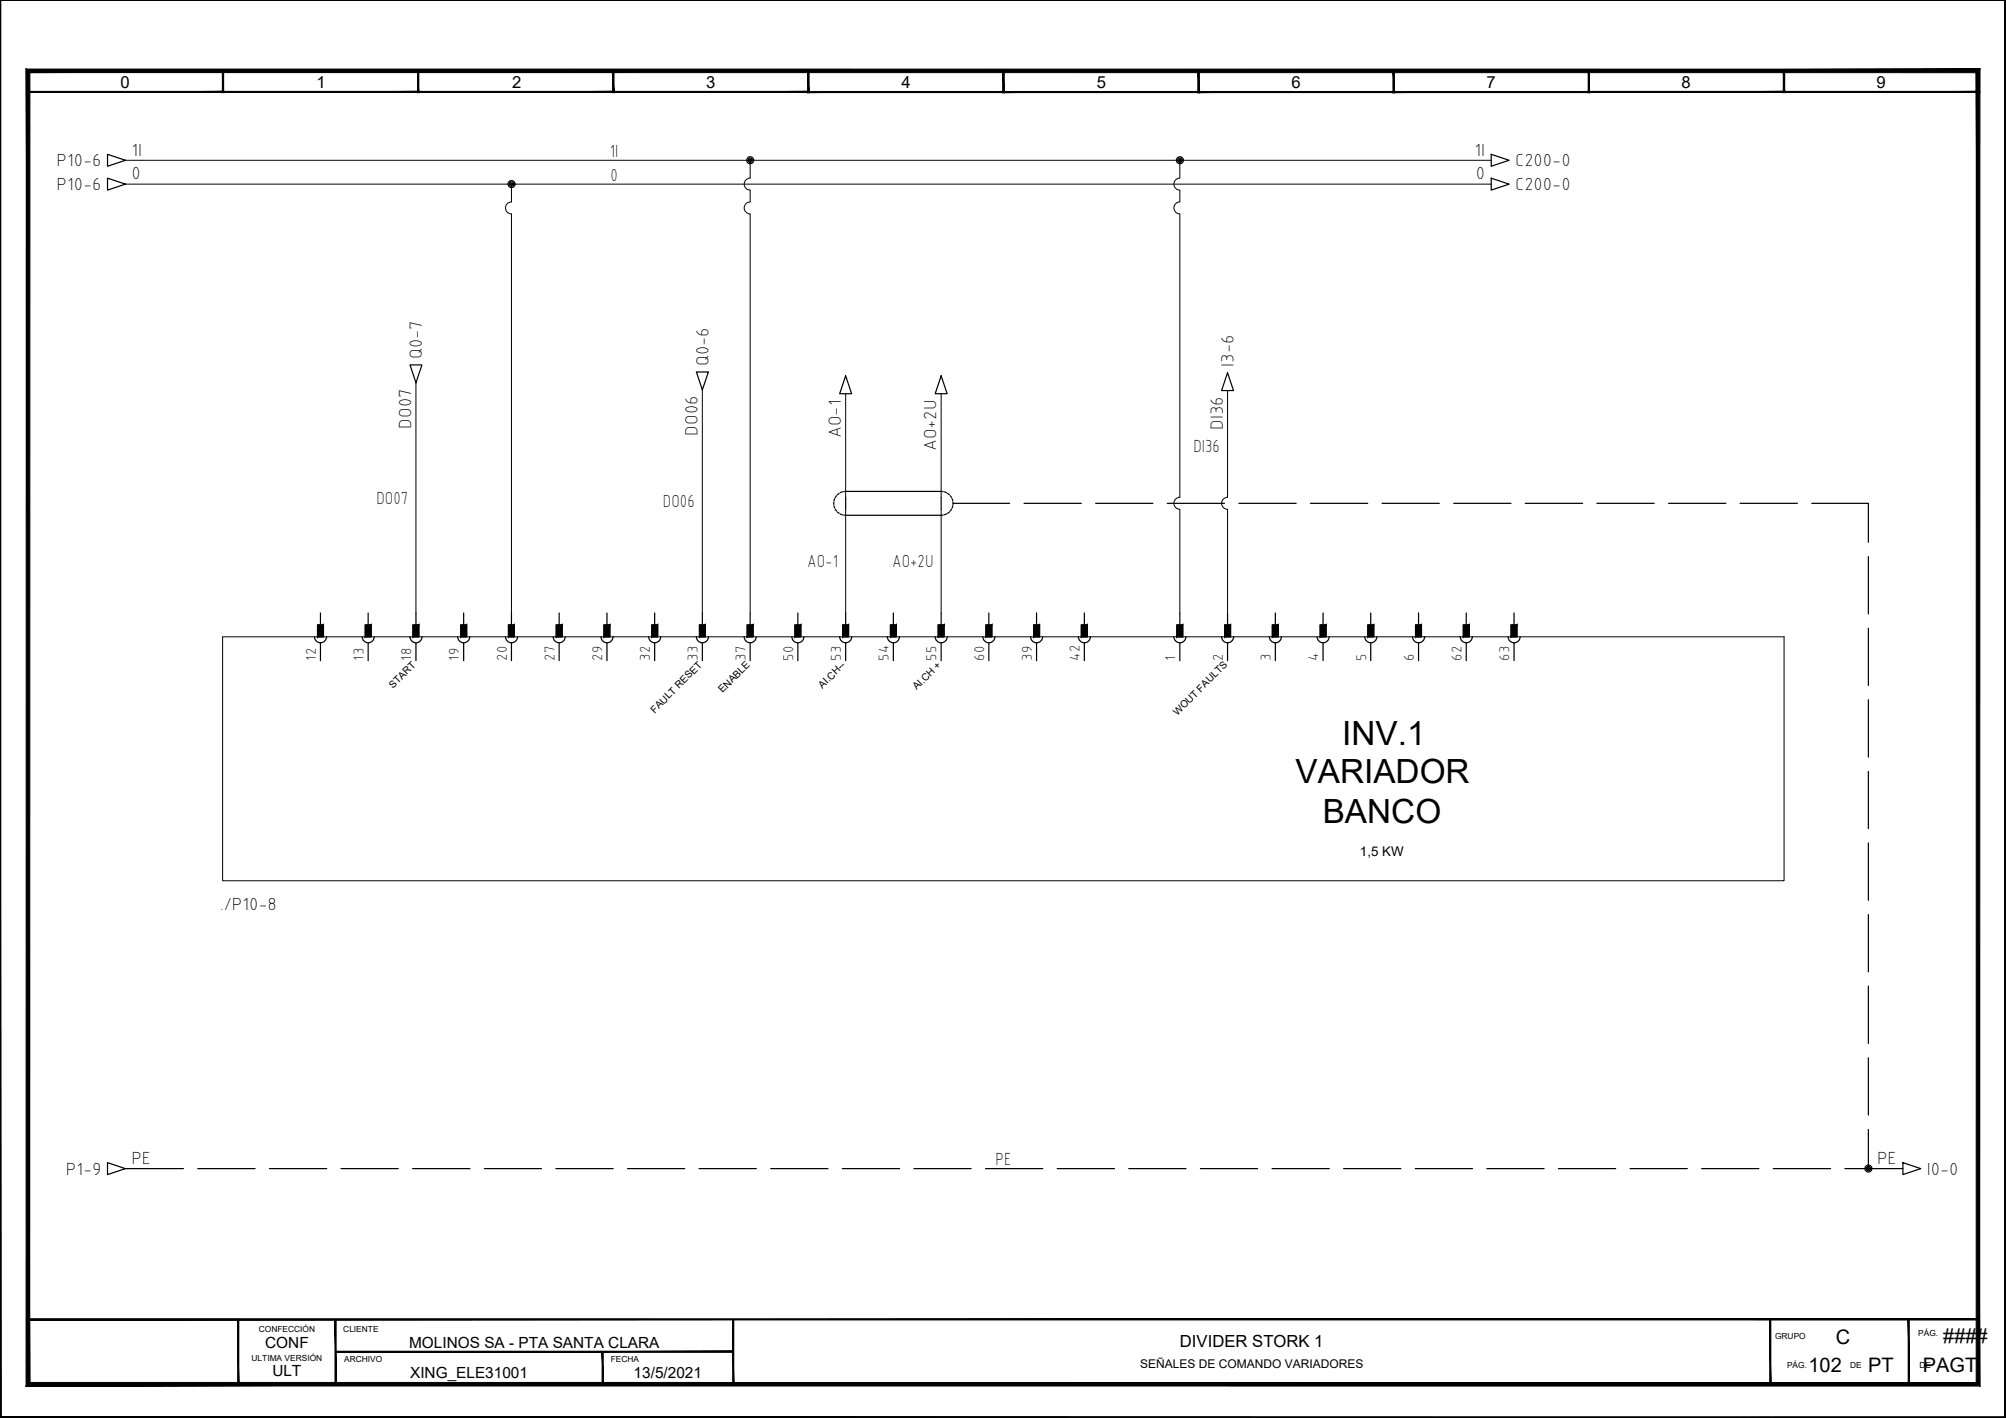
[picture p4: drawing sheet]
<svg xmlns="http://www.w3.org/2000/svg" width="420mm" height="297mm" viewBox="0 0 420 297" stroke-linecap="round" stroke-linejoin="round" font-family="sans-serif">
<g fill="#000" stroke="#000" stroke-width=".21">
<path d="M0 .1h419.9zM0 .1h419.9z"/>
<path d="M5.7 19.4h41.1l-.2-.3zM5.9 19.1h40.7l-40.9 .3zM5.7 14.7v4.7l.2-.3zM5.7 14.7l.2 .3v4.1zM5.7 14.7l.2 .3 40.9-.3zM5.9 15l40.9-.3-.2 .3zM46.8 14.7l-.2 .3 .2 4.4zM46.6 15l.2 4.4-.2-.3z"/>
<path d="M46.6 19.4h41.1l-.2-.3zM46.6 19.4l.2-.3h40.7zM46.6 14.7v4.7l.2-.3zM46.6 14.7l.2 .3v4.1zM46.6 14.7l.2 .3 40.9-.3zM46.8 15l40.9-.3-.2 .3zM87.7 14.7l-.2 .3 .2 4.4zM87.5 15l.2 4.4-.2-.3z"/>
<path d="M87.5 19.4h41.1l-.2-.3zM87.7 19.1h40.7l-40.9 .3zM87.5 14.7v4.7l.2-.3zM87.5 14.7l.2 .3v4.1zM87.5 14.7l.2 .3 40.9-.3zM87.7 15l40.9-.3-.2 .3zM128.6 14.7l-.2 .3 .2 4.4zM128.4 15l.2 4.4-.2-.3z"/>
<path d="M128.3 19.4h41.1l-.2-.3zM128.5 19.1h40.7l-40.9 .3zM128.3 14.7v4.7l.2-.3zM128.3 14.7l.2 .3v4.1zM128.3 14.7l.2 .3 40.9-.3zM128.5 15l40.9-.3-.2 .3zM169.4 14.7l-.2 .3 .2 4.4zM169.2 15l.2 4.4-.2-.3z"/>
<path d="M169.2 19.4h41.1l-.2-.2zM169.2 19.4l.2-.2h40.7zM169.2 14.7v4.7l.2-.2zM169.2 14.7l.2 .3v4.2zM169.2 14.7l.2 .3 40.9-.3zM169.4 15l40.9-.3-.2 .3zM210.3 14.7l-.2 .3 .2 4.4zM210.1 15l.2 4.4-.2-.2z"/>
<path d="M210 19.4h41.2l-.3-.2zM210.3 19.2h40.6l-40.9 .2zM210 14.7v4.7l.3-.2zM210 14.7l.3 .3v4.2zM210 14.7l.3 .3 40.9-.3zM210.3 15l40.9-.3-.3 .3zM251.2 14.7l-.3 .3 .3 4.4zM250.9 15l.3 4.4-.3-.2z"/>
<path d="M250.9 19.4h41.2l-.3-.2zM250.9 19.4l.3-.2h40.6zM250.9 14.7v4.7l.3-.2zM250.9 14.7l.3 .3v4.2zM250.9 14.7l.3 .3 40.9-.3zM251.2 15l40.9-.3-.3 .3zM292.1 14.7l-.3 .3 .3 4.4zM291.8 15l.3 4.4-.3-.2z"/>
<path d="M291.8 19.4h41.1l-.2-.2zM291.8 19.4l.2-.2h40.7zM291.8 14.7v4.7l.2-.2zM291.8 14.7l.2 .3v4.2zM291.8 14.7l.2 .3 40.9-.3zM292 15l40.9-.3-.2 .3zM332.9 14.7l-.2 .3 .2 4.4zM332.7 15l.2 4.4-.2-.2z"/>
<path d="M332.7 19.4h41.1l-.2-.3zM332.9 19.1h40.7l-40.9 .3zM332.7 14.7v4.7l.2-.3zM332.7 14.7l.2 .3v4.1zM332.7 14.7l.2 .3 40.9-.3zM332.9 15l40.9-.3-.2 .3zM373.8 14.7l-.2 .3 .2 4.4zM373.6 15l.2 4.4-.2-.3z"/>
<path d="M373.5 19.4h41.1l-.2-.3zM373.5 19.4l.2-.3h40.7zM373.5 14.7v4.7l.2-.3zM373.5 14.7l.2 .3v4.1zM373.5 14.7l.2 .3 40.9-.3zM373.7 15l40.9-.3-.2 .3zM414.6 14.7l-.2 .3 .2 4.4zM414.4 15l.2 4.4-.2-.3z"/>
<path d="M419.9 .1v296.7zM419.9 .1l.1 296.8zM419.9 .1l.1 296.8z"/>
<path d="M66.5 130.9h1.3l-1.3 2.5zM67.8 130.9l-1.3 2.5h1.3z"/>
<path d="M76.5 130.9h1.2l-1.2 2.5zM77.7 130.9l-1.2 2.5h1.2z"/>
<path d="M86.5 130.9h1.2l-1.2 2.5zM87.7 130.9l-1.2 2.5h1.2z"/>
<path d="M96.5 130.9h1.2l-1.2 2.5zM97.7 130.9l-1.2 2.5h1.2z"/>
<path d="M106.5 130.9h1.2l-1.2 2.5zM107.7 130.9l-1.2 2.5h1.2z"/>
<path d="M116.5 130.9h1.3l-1.3 2.5zM117.8 130.9l-1.3 2.5h1.3z"/>
<path d="M126.5 130.9h1.2l-1.2 2.5zM127.7 130.9l-1.2 2.5h1.2z"/>
<path d="M136.5 130.9h1.3l-1.3 2.5zM137.8 130.9l-1.3 2.5h1.3z"/>
<path d="M146.5 130.9h1.2l-1.2 2.5zM147.7 130.9l-1.2 2.5h1.2z"/>
<path d="M156.5 130.9h1.2l-1.2 2.5zM157.7 130.9l-1.2 2.5h1.2z"/>
<path d="M166.5 130.9h1.2l-1.2 2.5zM167.7 130.9l-1.2 2.5h1.2z"/>
<path d="M176.5 130.9h1.2l-1.2 2.5zM177.7 130.9l-1.2 2.5h1.2z"/>
<path d="M186.5 130.9h1.2l-1.2 2.5zM187.7 130.9l-1.2 2.5h1.2z"/>
<path d="M196.5 130.9h1.2l-1.2 2.5zM197.7 130.9l-1.2 2.5h1.2z"/>
<path d="M206.5 130.9h1.3l-1.3 2.5zM207.8 130.9l-1.3 2.5h1.3z"/>
<path d="M216.5 130.9h1.2l-1.2 2.5zM217.7 130.9l-1.2 2.5h1.2z"/>
<path d="M226.5 130.9h1.2l-1.2 2.5zM227.7 130.9l-1.2 2.5h1.2z"/>
<path d="M246.5 130.9h1.2l-1.2 2.5zM247.7 130.9l-1.2 2.5h1.2z"/>
<path d="M256.5 130.9h1.2l-1.2 2.5zM257.7 130.9l-1.2 2.5h1.2z"/>
<path d="M266.5 130.9h1.2l-1.2 2.5zM267.7 130.9l-1.2 2.5h1.2z"/>
<path d="M276.5 130.9h1.2l-1.2 2.5zM277.7 130.9l-1.2 2.5h1.2z"/>
<path d="M286.5 130.9h1.2l-1.2 2.5zM287.7 130.9l-1.2 2.5h1.2z"/>
<path d="M296.5 130.9h1.2l-1.2 2.5zM297.7 130.9l-1.2 2.5h1.2z"/>
<path d="M306.5 130.9h1.2l-1.2 2.5zM307.7 130.9l-1.2 2.5h1.2z"/>
<path d="M316.5 130.9h1.2l-1.2 2.5zM317.7 130.9l-1.2 2.5h1.2z"/>
<path d="M5.8 276.3v.2l408.5-.2zM5.8 276.5l408.5-.2v.2z"/>
<path d="M0 .1v296.9l.2-.2zM0 .1h.2v296.7z"/>
<path d="M5.5 290.3l408.4-.7h-407.7zM5.5 290.3l408.4-.7 .8 .8zM413.9 15.2v274.4l.8 .8zM413.9 15.2l.8-.7v275.9zM6.3 15.2h407.6l.8-.7zM5.5 14.5h409.2l-408.4 .7zM5.5 14.5l.7 275.1 .1-274.4zM5.5 14.5l.7 275.1-.7 .7z"/>
<path d="M49.8 276.4v13.6h.2zM49.8 276.4h.2v13.6z"/>
<path d="M70.2 276.4v13.6h.2zM70.2 276.4h.2v13.6z"/>
<path d="M70.3 283v.3l83.3-.3zM70.3 283.3l83.3-.3v.3z"/>
<path d="M126.1 283.2v6.8h.2zM126.1 283.2h.2v6.8z"/>
<path d="M153.5 276.4v13.7h.2zM153.5 276.4h.2v13.7z"/>
<path d="M370.7 276.4v13.6h.2zM370.7 276.4h.2v13.6z"/>
<path d="M399.7 276.4v13.6h.2zM399.7 276.4h.2v13.6z"/>
<path d="M.2 296.8l419.8 .1zM.2 296.8l419.8 .1-420 .1zM0 297h420v-.1zM0 297h420z"/>
</g>
<g fill="none" stroke="#000" stroke-width=".21">
<path d="M0 .1v296.9h420M26.3 33.6h286M26.3 38.6h286M107.1 38.6v3.7a1.26 1.26 0 0 0-1.2 1.3 1.26 1.26 0 0 0 1.2 1.2v83.6M157.1 39.8v2.5a1.26 1.26 0 0 0-1.2 1.3 1.26 1.26 0 0 0 1.2 1.2v83.6M157.1 33.6v3.7a1.26 1.26 0 0 0-1.2 1.3 1.26 1.26 0 0 0 1.2 1.2M247.1 33.6v3.7M247.1 39.8v2.5M247.1 37.3a1.26 1.26 0 0 0-1.2 1.3 1.26 1.26 0 0 0 1.2 1.2M247.1 44.8v59.4M247.1 42.3a1.26 1.26 0 0 0-1.2 1.3 1.26 1.26 0 0 0 1.2 1.2M87.1 80.2v48.2"/>
<path d="M147.1 81.7v46.7M177.1 82.5v21.7M197.1 82.5v21.7M257.1 81.8v22.4a1.26 1.26 0 0 0-1.2 1.2 1.26 1.26 0 0 0 1.2 1.3M177.1 106.7v21.7M197.1 106.7v21.7M247.1 106.7v21.7M247.1 104.2a1.26 1.26 0 0 0-1.2 1.2 1.26 1.26 0 0 0 1.2 1.3M257.1 106.7v21.7M46.6 133.4h327.1v51.1h-327.1zM5.8 276.4h44.1v13.6h-44.1z"/>
</g>
<g fill="none" stroke="#000" stroke-width=".25">
<path d="M22.5 32.3l3.8 1.3-3.8 1.2zM22.5 37.3l3.8 1.3-3.8 1.2zM312.3 32.3l3.8 1.3-3.8 1.2zM312.3 37.3l3.8 1.3-3.8 1.2zM85.9 76.4h2.5l-1.3 3.8zM145.9 77.9h2.5l-1.3 3.8zM177.1 78.7l1.3 3.8h-2.5zM197.1 78.7l1.3 3.8h-2.5zM257.1 78.1l1.3 3.7h-2.5zM174.6 105.2v.5M174.7 105.9l.1 .5M174.8 104.5l-.1 .5"/>
<path d="M174.9 106.6l.3 .4M175.2 103.8l-.3 .5M175.4 107.2l.4 .3M175.8 103.3l-.4 .4M176 107.7l.5 .2M176.4 103l-.4 .2M176.7 103h20.8M176.7 107.9h20.8M177.1 104.2v2.5M197.1 104.2v2.5M197.8 103l.4 .2M198.2 107.7l-.4 .1"/>
<path d="M198.5 103.3l.3 .3M198.9 107.2l-.4 .3M199 103.8l.3 .4M199.3 106.6l-.3 .4M199.4 104.5l.2 .4M199.6 105.9l-.2 .5M199.6 105.2v.5M199.6 105.4h11.9M214.5 105.4h12M229.5 105.4h12M244.5 105.4h12M259.5 105.4h12"/>
<path d="M274.5 105.4h12M289.5 105.4h12M304.5 105.4h12M319.5 105.4h12M334.5 105.4h12M349.5 105.4h12M364.5 105.4h12M379.5 105.4h11.8v8.2M391.3 116.6v12M65.9 133.4a1.26 1.26 0 0 0 1.2 1.2 1.26 1.26 0 0 0 1.3-1.2M66.5 130.9h1.3v2.5h-1.3zM67.1 128.4v2.5"/>
<path d="M67.1 134.6v3.8M75.9 133.4a1.26 1.26 0 0 0 1.2 1.2 1.26 1.26 0 0 0 1.3-1.2M76.5 130.9h1.2v2.5h-1.2zM77.1 128.4v2.5M77.1 134.6v3.8M85.9 133.4a1.26 1.26 0 0 0 1.2 1.2 1.26 1.26 0 0 0 1.3-1.2M86.5 130.9h1.2v2.5h-1.2zM87.1 128.4v2.5M87.1 134.6v3.8M95.9 133.4a1.26 1.26 0 0 0 1.2 1.2 1.26 1.26 0 0 0 1.3-1.2M96.5 130.9h1.2v2.5h-1.2zM97.1 128.4v2.5"/>
<path d="M97.1 134.6v3.8M105.9 133.4a1.26 1.26 0 0 0 1.2 1.2 1.26 1.26 0 0 0 1.3-1.2M106.5 130.9h1.2v2.5h-1.2zM107.1 128.4v2.5M107.1 134.6v3.8M115.9 133.4a1.26 1.26 0 0 0 1.2 1.2 1.26 1.26 0 0 0 1.3-1.2M116.5 130.9h1.3v2.5h-1.3zM117.1 128.4v2.5M117.1 134.6v3.8M125.9 133.4a1.26 1.26 0 0 0 1.2 1.2 1.26 1.26 0 0 0 1.3-1.2M126.5 130.9h1.2v2.5h-1.2zM127.1 128.4v2.5"/>
<path d="M127.1 134.6v3.8M135.9 133.4a1.26 1.26 0 0 0 1.2 1.2 1.26 1.26 0 0 0 1.3-1.2M136.5 130.9h1.3v2.5h-1.3zM137.1 128.4v2.5M137.1 134.6v3.8M145.9 133.4a1.26 1.26 0 0 0 1.2 1.2 1.26 1.26 0 0 0 1.3-1.2M146.5 130.9h1.2v2.5h-1.2zM147.1 128.4v2.5M147.1 134.6v3.8M155.9 133.4a1.26 1.26 0 0 0 1.2 1.2 1.26 1.26 0 0 0 1.3-1.2M156.5 130.9h1.2v2.5h-1.2zM157.1 128.4v2.5"/>
<path d="M157.1 134.6v3.8M165.9 133.4a1.26 1.26 0 0 0 1.2 1.2 1.26 1.26 0 0 0 1.3-1.2M166.5 130.9h1.2v2.5h-1.2zM167.1 128.4v2.5M167.1 134.6v3.8M175.9 133.4a1.26 1.26 0 0 0 1.2 1.2 1.26 1.26 0 0 0 1.3-1.2M176.5 130.9h1.2v2.5h-1.2zM177.1 128.4v2.5M177.1 134.6v3.8M185.9 133.4a1.26 1.26 0 0 0 1.2 1.2 1.26 1.26 0 0 0 1.3-1.2M186.5 130.9h1.2v2.5h-1.2zM187.1 128.4v2.5"/>
<path d="M187.1 134.6v3.8M195.9 133.4a1.26 1.26 0 0 0 1.2 1.2 1.26 1.26 0 0 0 1.3-1.2M196.5 130.9h1.2v2.5h-1.2zM197.1 128.4v2.5M197.1 134.6v3.8M205.9 133.4a1.26 1.26 0 0 0 1.2 1.2 1.26 1.26 0 0 0 1.3-1.2M206.5 130.9h1.3v2.5h-1.3zM207.1 128.4v2.5M207.1 134.6v3.8M215.9 133.4a1.26 1.26 0 0 0 1.2 1.2 1.26 1.26 0 0 0 1.3-1.2M216.5 130.9h1.2v2.5h-1.2zM217.1 128.4v2.5"/>
<path d="M217.1 134.6v3.8M225.9 133.4a1.26 1.26 0 0 0 1.2 1.2 1.26 1.26 0 0 0 1.3-1.2M226.5 130.9h1.2v2.5h-1.2zM227.1 128.4v2.5M227.1 134.6v3.8M245.9 133.4a1.26 1.26 0 0 0 1.2 1.2 1.26 1.26 0 0 0 1.3-1.2M246.5 130.9h1.2v2.5h-1.2zM247.1 128.4v2.5M247.1 134.6v3.8M255.9 133.4a1.26 1.26 0 0 0 1.2 1.2 1.26 1.26 0 0 0 1.3-1.2M256.5 130.9h1.2v2.5h-1.2zM257.1 128.4v2.5"/>
<path d="M257.1 134.6v3.8M265.9 133.4a1.26 1.26 0 0 0 1.2 1.2 1.26 1.26 0 0 0 1.3-1.2M266.5 130.9h1.2v2.5h-1.2zM267.1 128.4v2.5M267.1 134.6v3.8M275.9 133.4a1.26 1.26 0 0 0 1.2 1.2 1.26 1.26 0 0 0 1.3-1.2M276.5 130.9h1.2v2.5h-1.2zM277.1 128.4v2.5M277.1 134.6v3.8M285.9 133.4a1.26 1.26 0 0 0 1.2 1.2 1.26 1.26 0 0 0 1.3-1.2M286.5 130.9h1.2v2.5h-1.2zM287.1 128.4v2.5"/>
<path d="M287.1 134.6v3.8M295.9 133.4a1.26 1.26 0 0 0 1.2 1.2 1.26 1.26 0 0 0 1.3-1.2M296.5 130.9h1.2v2.5h-1.2zM297.1 128.4v2.5M297.1 134.6v3.8M305.9 133.4a1.26 1.26 0 0 0 1.2 1.2 1.26 1.26 0 0 0 1.3-1.2M306.5 130.9h1.2v2.5h-1.2zM307.1 128.4v2.5M307.1 134.6v3.8M315.9 133.4a1.26 1.26 0 0 0 1.2 1.2 1.26 1.26 0 0 0 1.3-1.2M316.5 130.9h1.2v2.5h-1.2zM317.1 128.4v2.5"/>
<path d="M317.1 134.6v3.8M391.3 131.6v12M391.3 146.6v12M391.3 161.6v12M391.3 176.6v12M391.3 191.6v12M391.3 206.6v12M391.3 221.6v12M391.3 236.6v8.1M22.5 243.6l3.8 1.2-3.8 1.2zM26.3 244.8h12.1M41.4 244.8h12"/>
<path d="M56.4 244.8h12M71.4 244.8h12M86.4 244.8h12M101.4 244.8h12M116.4 244.8h12M131.4 244.8h12M146.4 244.8h12M161.4 244.8h12M176.4 244.8h12M191.4 244.8h12M206.4 244.8h12M221.4 244.8h12"/>
<path d="M236.4 244.8h12M251.4 244.8h12M266.4 244.8h12M281.4 244.8h12M296.4 244.8h12M311.4 244.8h12M326.4 244.8h12M341.4 244.8h12M356.4 244.8h12M371.4 244.8h12M386.4 244.8h12.2M398.6 243.6l3.7 1.2-3.7 1.2z"/>
<circle cx="107.1" cy="38.6" r=".73"/>
<circle cx="107.1" cy="38.6" r=".46"/>
<circle cx="107.1" cy="38.6" r=".22"/>
<circle cx="157.1" cy="33.6" r=".73"/>
<circle cx="157.1" cy="33.6" r=".46"/>
<circle cx="157.1" cy="33.6" r=".22"/>
<circle cx="247.1" cy="33.6" r=".73"/>
<circle cx="247.1" cy="33.6" r=".46"/>
<circle cx="247.1" cy="33.6" r=".22"/>
<circle cx="391.3" cy="244.8" r=".73"/>
<circle cx="391.3" cy="244.8" r=".46"/>
<circle cx="391.3" cy="244.8" r=".22"/>
</g>
<g font-size="7">
<text x="281.1" y="156.1">INV.1</text>
<text x="271.4" y="163.9">VARIADOR</text>
<text x="277.1" y="172.4">BANCO</text>
</g>
<g font-size="4.2">
<text x="384.5" y="281.6">C</text>
<text x="407" y="281.3">####</text>
<text x="378.8" y="287.5">102</text>
<text x="391.3" y="287.5">PT</text>
<text x="402.8" y="287.5">PAGT</text>
</g>
<g font-size="3.9">
<text x="11.8" y="34.8">P10-6</text>
<text x="27.5" y="32.6">1I</text>
<text x="127.7" y="32.8">1I</text>
<text x="308.9" y="32.6">1I</text>
<text x="317.3" y="34.8">C200-0</text>
<text x="11.8" y="39.8">P10-6</text>
<text x="27.5" y="37.6">0</text>
<text x="127.8" y="37.8">0</text>
<text x="309.1" y="37.6">0</text>
<text x="317.3" y="39.8">C200-0</text>
<text x="88.4" y="75.2" transform="rotate(-90 88.4 75.2)">Q0-7</text>
<text x="148.4" y="76.7" transform="rotate(-90 148.4 76.7)">Q0-6</text>
<text x="258.4" y="76.8" transform="rotate(-90 258.4 76.8)">I3-6</text>
<text x="86.1" y="89.8" transform="rotate(-90 86.1 89.8)">DO07</text>
<text x="146.1" y="91.3" transform="rotate(-90 146.1 91.3)">DO06</text>
<text x="176.1" y="91.8" transform="rotate(-90 176.1 91.8)">AO-1</text>
<text x="196.1" y="94.6" transform="rotate(-90 196.1 94.6)">AO+2U</text>
<text x="250" y="94.6">DI36</text>
<text x="256.1" y="90" transform="rotate(-90 256.1 90)">DI36</text>
<text x="78.8" y="105.5">DO07</text>
<text x="138.9" y="106.3">DO06</text>
<text x="169.1" y="118.8">AO-1</text>
<text x="186.9" y="118.8">AO+2U</text>
<text x="46.1" y="190.7">./P10-8</text>
<text x="27.5" y="243.8">PE</text>
<text x="208.5" y="244">PE</text>
<text x="393.1" y="243.8">PE</text>
<text x="13.8" y="246">P1-9</text>
<text x="403.6" y="246">I0-0</text>
</g>
<g font-size="3.5">
<text x="25.3" y="18.4">0</text>
<text x="66.3" y="18.4">1</text>
<text x="107.3" y="18.4">2</text>
<text x="147.9" y="18.4">3</text>
<text x="188.8" y="18.4">4</text>
<text x="229.7" y="18.4">5</text>
<text x="270.5" y="18.4">6</text>
<text x="311.4" y="18.4">7</text>
<text x="352.2" y="18.4">8</text>
<text x="393.1" y="18.4">9</text>
<text x="247.1" y="282.1">DIVIDER STORK 1</text>
</g>
<g font-size="3.2">
<text x="55.5" y="282.3">CONF</text>
<text x="85.7" y="282.3">MOLINOS SA - PTA SANTA CLARA</text>
<text x="57" y="288.3">ULT</text>
<text x="85.9" y="288.6">XING_ELE31001</text>
<text x="132.7" y="288.6">13/5/2021</text>
</g>
<g font-size="3.1">
<text x="66.1" y="138.4" transform="rotate(-90 66.1 138.4)">12</text>
<text x="76.1" y="138.4" transform="rotate(-90 76.1 138.4)">13</text>
<text x="86.1" y="138.4" transform="rotate(-90 86.1 138.4)">18</text>
<text x="96.1" y="138.4" transform="rotate(-90 96.1 138.4)">19</text>
<text x="106.1" y="138.4" transform="rotate(-90 106.1 138.4)">20</text>
<text x="116.1" y="138.4" transform="rotate(-90 116.1 138.4)">27</text>
<text x="126.1" y="138.4" transform="rotate(-90 126.1 138.4)">29</text>
<text x="136.1" y="138.4" transform="rotate(-90 136.1 138.4)">32</text>
<text x="146.1" y="138.4" transform="rotate(-90 146.1 138.4)">33</text>
<text x="156.1" y="138.4" transform="rotate(-90 156.1 138.4)">37</text>
<text x="166.1" y="138.4" transform="rotate(-90 166.1 138.4)">50</text>
<text x="176.1" y="138.4" transform="rotate(-90 176.1 138.4)">53</text>
<text x="186.1" y="138.4" transform="rotate(-90 186.1 138.4)">54</text>
<text x="196.1" y="138.4" transform="rotate(-90 196.1 138.4)">55</text>
<text x="206.1" y="138.4" transform="rotate(-90 206.1 138.4)">60</text>
<text x="216.1" y="138.4" transform="rotate(-90 216.1 138.4)">39</text>
<text x="226.1" y="138.4" transform="rotate(-90 226.1 138.4)">42</text>
<text x="246.1" y="138.4" transform="rotate(-90 246.1 138.4)">1</text>
<text x="256.1" y="138.4" transform="rotate(-90 256.1 138.4)">2</text>
<text x="266.1" y="138.4" transform="rotate(-90 266.1 138.4)">3</text>
<text x="276.1" y="138.4" transform="rotate(-90 276.1 138.4)">4</text>
<text x="286.1" y="138.4" transform="rotate(-90 286.1 138.4)">5</text>
<text x="296.1" y="138.4" transform="rotate(-90 296.1 138.4)">6</text>
<text x="306.1" y="138.4" transform="rotate(-90 306.1 138.4)">62</text>
<text x="316.1" y="138.4" transform="rotate(-90 316.1 138.4)">63</text>
</g>
<text font-size="2.8" x="284.8" y="179.2">1,5 KW</text>
<text font-size="2.5" x="238.8" y="286.6">SEÑALES DE COMANDO VARIADORES</text>
<g font-size="2.1">
<text x="82.3" y="144.3" transform="rotate(-45 82.3 144.3)">START</text>
<text x="137.1" y="149.5" transform="rotate(-45 137.1 149.5)">FAULT RESET</text>
<text x="151.4" y="145.2" transform="rotate(-45 151.4 145.2)">ENABLE</text>
<text x="172.3" y="144.4" transform="rotate(-45 172.3 144.4)">AI.CH--</text>
<text x="192" y="144.6" transform="rotate(-45 192 144.6)">AI.CH +</text>
<text x="246.6" y="150" transform="rotate(-45 246.6 150)">WOUT FAULTS</text>
</g>
<g font-size="1.8">
<text x="54.2" y="279">CONFECCIÓN</text>
<text x="71.9" y="279">CLIENTE</text>
<text x="371.8" y="280.6">GRUPO</text>
<text x="401.8" y="279.8">PÁG.</text>
<text x="52.7" y="285">ULTIMA VERSIÓN</text>
<text x="72.1" y="285.3">ARCHIVO</text>
<text x="127.9" y="285.3">FECHA</text>
<text x="374.3" y="286.6">PÁG.</text>
<text x="387.5" y="286.6">DE</text>
<text x="402" y="286.6">DE</text>
</g>
</svg>
